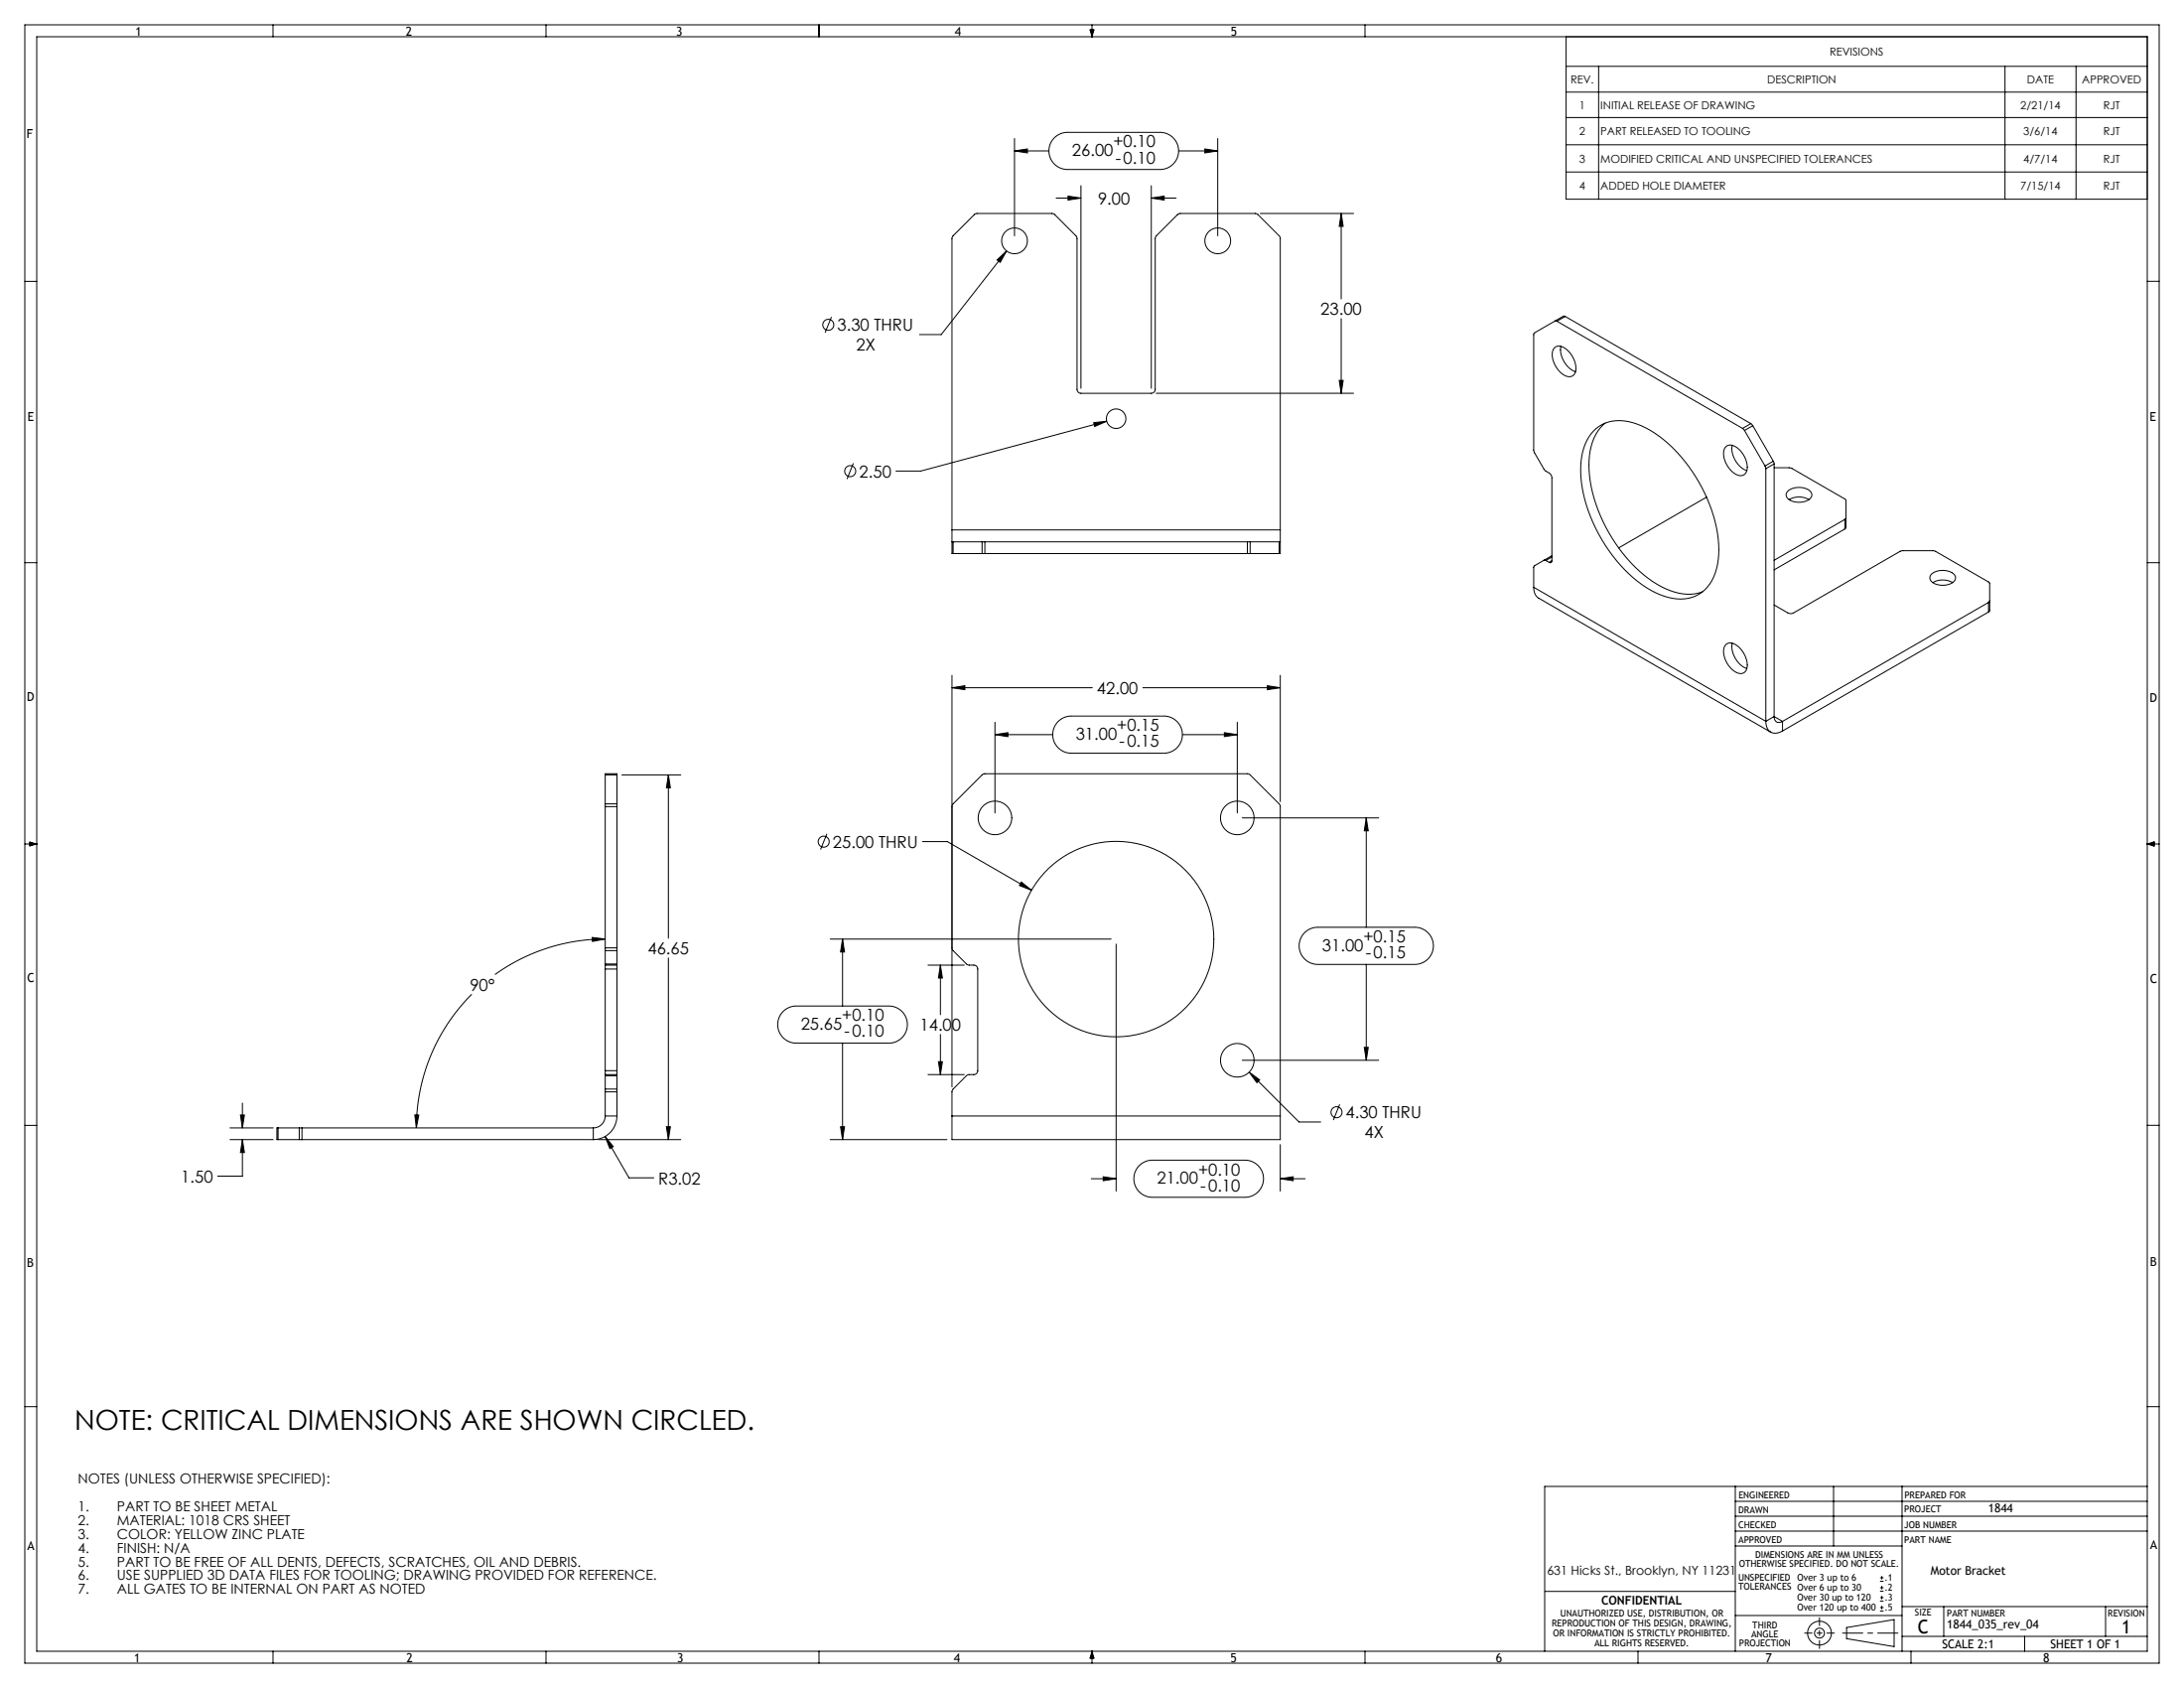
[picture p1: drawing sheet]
<svg xmlns="http://www.w3.org/2000/svg" width="559mm" height="432mm" viewBox="0 0 559 432" stroke-linecap="round" stroke-linejoin="round" font-family="sans-serif">
<g fill="none" stroke="#000" stroke-width=".25">
<path d="M6.3 6.4h546.1v419h-546.1zM9.4 9.4h540v413h-540zM69.8 6.4v3M139.7 6.4v3M209.5 6.4v3M278.9 7.6h1l-.5 1.8zM279.1 7.6l.3 1.8M279.4 6.4v3M279.7 7.6l-.3 1.8M349.2 6.4v3M400.7 9.4v41.6h148.7M400.7 17h148.7"/>
<path d="M409 17v34M513 17v34M531.2 17v34M259.6 38.6l3.3-.5v1zM259.6 35.4v24.9M259.6 38.6h8.8M269.8 35.2l1.5-1 1.5-.3h24a4.8 4.8 0 0 1 4.8 4.7 4.8 4.8 0 0 1-4.8 4.8h-23.7a4.8 4.8 0 0 1-4.4-3 4.8 4.8 0 0 1 1.1-5.2zM301.6 38.6h10M308.3 38.1l3.3 .5-3.3 .5zM311.6 35.4v24.9M400.7 30.1h148.7M400.7 37h148.7"/>
<path d="M400.7 23.6h148.7M270.2 50.7h6.4M273.3 50.2l3.3 .5-3.3 .5zM276.6 47.5v51.8M294.6 50.7l3.3-.5v1zM294.6 47.5v51.8M294.6 50.7h6.3M322.4 54.6h23.9M343.2 54.6l.5 3.3h-1zM343.2 54.6v21.9M400.7 44h148.7M6.3 72h3.1"/>
<path d="M255.1 66.5l2.4-2.3-1.6 2.9zM257.5 64.2l-16.7 21.4h-5.5M549.4 72h3M212.7 81.1l-1.6 4M342.7 97.3h1l-.5 3.3zM343.2 81.5v19.1M397.7 89a2.47 2.47 0 0 1 3.4 .7 5.8 5.8 0 0 1 1.8 5.9 2.03 2.03 0 0 1-3.2 0 5.8 5.8 0 0 1-2.2-6.3zM397.9 82.1l.5 .1M398.4 82.2l47.5 27.4M399.4 88.6a6.2 6.2 0 0 0 3.7 6.5M400.5 80.9h-.5l-7.4 4.2-.2 .4v29.7l2.7 4.9 1.5 1.1 .5 .9v21.4M400.5 80.9l-2.1 1.3"/>
<path d="M400.5 80.9l47.5 27.5M218.3 118.5l-1.6 4M279.8 108.1l3.4-.3-3.1 1.3zM283.2 107.8l-47.6 12.7h-6.4M295.8 100.6h50.5M407.7 110.3a10 10 0 0 1 11.3-1.8 32.9 32.9 0 0 1 15.7 14.9 33.9 33.9 0 0 1 4.9 19.8 11.1 11.1 0 0 1-5.7 9.2 12.6 12.6 0 0 1-11.5-1.4 39.4 39.4 0 0 1-17.5-25.9 18 18 0 0 1 2.1-14.1zM410.7 108.2a13 13 0 0 0-4.2 10.8 39.2 39.2 0 0 0 17.4 30.4 13.7 13.7 0 0 0 11.7 2M441.6 114.3a2.47 2.47 0 0 1 3.4 .7 5.8 5.8 0 0 1 1.7 5.9 2.03 2.03 0 0 1-3.1 .1 5.8 5.8 0 0 1-2.3-6.4zM443.2 113.9a6.2 6.2 0 0 0 3.8 6.5M445.9 109.6l.5 .5M446.4 110.1l5.2 9.1M448 108.4l.5 .5"/>
<path d="M448 108.4l-2.1 1.2M448.5 108.9l-2.1 1.2M448.5 108.9l5.2 9.1M451.6 119.2l.2 .7M451.8 119.9v64.6M453.7 118l.2 .7M453.7 118l-2.1 1.2M453.9 119.6l4.5 .2 13.7 7.9 .2 .4v6.8l-.3 .4M453.9 118.7l-2.1 1.2M453.9 118.7v64.6M243.6 138.6v3h.3M243.6 138.6h.3"/>
<path d="M243.6 135.6v3M243.6 135.6v-74.7l.3-.6 5.6-5.6 19.9-.1 .5 .3 5.6 5.7 .1 39a1 1 0 0 0 1 1h18a1 1 0 0 0 1-1l.1-39 5.6-5.7 .5-.3 19.8 .1 5.7 5.6 .3 .6v74.7M243.6 135.6h84M243.9 138.6h7.4M243.9 138.6v3M251.3 138.6h.7M251.3 138.6v3M252 138.6v3M252 138.6h67.2M319.2 138.6h.7M319.2 138.6v3M319.9 138.6h7.4"/>
<path d="M319.9 138.6v3M327.3 138.6h.3M327.3 138.6v3M327.6 138.6v3h-.3M327.6 135.6v3M436.6 127.2l-22.4 13M457.3 125.7a4.6 4.6 0 0 1 6.1 .3 1.72 1.72 0 0 1-1.6 2.3 4.2 4.2 0 0 1-4.7-1.2 1.21 1.21 0 0 1 .2-1.4zM457.8 127.8a5 5 0 0 1 5 0M472 132.9l-18.1 10.4M472 132.9v2.4M472 135.3l-18.1 10.5M472.3 132.5l-.3 .4"/>
<path d="M6.3 143.9h3.1M243.9 141.6h7.4M251.3 141.6h.7M252 141.6h67.2M319.2 141.6h.7M319.9 141.6h7.4M392.4 150.2a2.97 2.97 0 0 0 1.3 2.8l59.4 34.3M392.4 150.2l59.4 34.3M395 143.3l-2.5 1.6-.1 5.3M395 143.3l.5 .1M395.5 143.4l.9 .5M397.1 143.5a.43 .43 0 0 1-.2 .4 .43 .43 0 0 1-.5 0"/>
<path d="M397.1 143.5l-.7 .4M397.1 142.5l-1.6 .9M397.1 142.2l-2.1 1.1M453.9 154.8l3.7 2.1h1.1l27.5-15.9 8.4-.1 .6 .1 13.8 8 .1 7.1-.3 .5M494.3 146.8a4.7 4.7 0 0 1 5.8 .2 1.57 1.57 0 0 1-1.3 2.4 4.5 4.5 0 0 1-4.9-1 1.23 1.23 0 0 1 .4-1.6zM494.5 149a5 5 0 0 1 5.1 0M508.8 154.1l-52.7 30.4M508.8 154.1v2.5M508.8 156.6l-52.7 30.4M509.1 153.7l-.3 .4M549.4 143.9h3M243.6 175.9l3.3-.5v1z"/>
<path d="M243.6 172.8v105.2M243.6 175.9h35.9M292.4 175.9h35.2M324.3 175.4l3.3 .5-3.3 .5zM327.6 172.8v32.3M441.6 164.9a2.47 2.47 0 0 1 3.4 .7 5.8 5.8 0 0 1 1.7 5.9 2.03 2.03 0 0 1-3.1 .1 5.8 5.8 0 0 1-2.3-6.4zM443.2 164.5a6.2 6.2 0 0 0 3.8 6.5M154.9 198.2v-.3h3v.3M154.9 198.2h3M154.9 198.2v7.4M157.9 198.2v7.4M159.1 198.2h15.1"/>
<path d="M171 198.2l.5 3.3h-1zM171 198.2v41.8M254.6 187.9l3.3-.5v1zM254.6 184.7v23.3M254.6 187.9h14.8M270.7 184.6l1.6-1.1 1.5-.3h24a4.8 4.8 0 0 1 4.7 4.7 4.8 4.8 0 0 1-4.7 4.8h-23.7a4.8 4.8 0 0 1-4.4-3 4.8 4.8 0 0 1 1-5.1zM302.5 187.9h14.1M313.3 187.4l3.3 .5-3.3 .5zM316.6 184.7v23.3M451.8 184.5a2.61 2.61 0 0 0 1.3 2.8 2.61 2.61 0 0 0 3-.3M453.9 183.3a1.31 1.31 0 0 0 .7 1.4 1.31 1.31 0 0 0 1.5-.2M453.9 183.3l-2.1 1.2"/>
<path d="M453.9 183.3l2.2 1.2M456.1 184.5v2.5M6.3 215.9h3.1M7.6 215.4l1.8 .5-1.8 .5zM7.6 215.6l1.8 .3M9.4 215.9l-1.8 .3M154.9 205.6v.7M154.9 206.3h3M154.9 205.6h3M154.9 206.3v36.2M157.9 205.6v.7M157.9 206.3v36.2"/>
<path d="M211.6 213.3l-1.7 4M236 215.3h6.4l21.5 12.4M243.6 206.3l.3-.7 7.4-7.4 .6-.3h67.3l.7 .3 7.4 7.4 .3 .6v79.3M317.8 209.2h34.9M349.6 209.2l.5 3.3h-1zM349.6 209.2v28M549.4 215.9h3M549.4 215.9l1.8 .3M549.4 215.9l1.8-.6v1.2zM551.2 215.6l-1.8 .3M151.5 239.8l3.4 .4-3.3 .6zM261.3 225.6l2.6 2.1-3.1-1.2z"/>
<path d="M333.8 238.6l1.5-1 1.5-.4h25.2a4.8 4.8 0 0 1 4.8 4.8 4.8 4.8 0 0 1-4.8 4.7h-24.9a4.8 4.8 0 0 1-4.3-2.9 4.8 4.8 0 0 1 1-5.2zM120.7 254.3a48.3 48.3 0 0 0-14.2 34.2M154.9 242.5v.7M154.9 246.6v.3M154.9 246.9v1M154.9 246.9h3M154.9 242.5h3M154.9 243.2h3M154.9 243.2v3.4M154.9 247.9v26M154.9 246.6h3M154.9 247.9h3"/>
<path d="M154.9 240.2a48.3 48.3 0 0 0-28.3 9.1M157.9 242.5v.7M157.9 246.6v.3M157.9 246.9v1M157.9 243.2v3.4M157.9 247.9v26M171 245v46.5M200.4 258.7l1.2-.9 1.8-.4 24-.1a4.8 4.8 0 0 1 4.8 4.8 4.8 4.8 0 0 1-4.8 4.7h-23.7a4.8 4.8 0 0 1-4.4-2.9 4.8 4.8 0 0 1 1.1-5.2zM212.4 240.2h71.9M215.6 240.2l.5 3.3h-1zM215.6 240.2v17.1M237.4 246.9h9.3"/>
<path d="M240.6 246.9l.5 3.3h-1zM240.6 246.9v12.7M243.6 242.5l.2 .6 3.6 3.6 .5 .2h1.3a1 1 0 0 1 1 1v26a1 1 0 0 1-1 1l-1.8 .2-3.7 3.7-.1 6.7M285.6 241.5v63.2M349.6 246.7v24.5M154.9 278.6v.7M154.9 274.9v.3M154.9 273.9v1M154.9 274.9h3M154.9 275.2v3.4M154.9 279.3v6.2M154.9 279.3h3"/>
<path d="M154.9 278.6h3M154.9 275.2h3M154.9 273.9h3M157.9 278.6v.7M157.9 274.9v.3M157.9 273.9v1M157.9 275.2v3.4M157.9 279.3v6.2M215.6 266.8v24.7M237.4 274.9h9.3M240.1 271.6h1l-.5 3.3zM240.6 264.6v10.3"/>
<path d="M317.8 271.2h34.9M319.6 274.3l2.7 1.9-.7 .8zM319.6 274.3l12.8 12.7h5.5M349.1 267.9h1l-.5 3.3zM6.3 287.9h3.1M58.9 291.5h11M58.9 288.5h11M61.5 285.2h1l-.5 3.3zM62 291.5l.5 3.3h-1zM62 291.5v9.4h-6.3M62 282.2v6.3M71.1 288.5h-.2v3h.2"/>
<path d="M71.1 291.5h5.5M71.1 288.5h5.5M71.1 288.5v3M76.6 291.5h.7M76.6 288.5h.7M76.6 288.5v3M77.3 291.5h74.5M77.3 288.5h74.5M77.3 288.5v3M106.1 285.2h1.1l-.7 3.3zM151.8 288.5v3M153.1 291.5h21.1"/>
<path d="M154.8 290.7l2.1 2.6-.9 .5zM154.8 290.7l6.1 10.6h6.4M154.9 285.5a3 3 0 0 1-3.1 3M154.9 285.5h3M157.9 285.5a6 6 0 0 1-6.1 6M170.5 288.2h1l-.5 3.3zM212.4 291.5h29.9M215.1 288.2h1l-.5 3.3zM243.6 285.5v6h84v-6M243.6 285.5h84M291.5 298.2l1.5-1.1 1.5-.3h24a4.8 4.8 0 0 1 4.8 4.7 4.8 4.8 0 0 1-4.8 4.8h-23.6a4.8 4.8 0 0 1-4.4-3 4.8 4.8 0 0 1 1-5.1zM327.6 292.8v11.9"/>
<path d="M342.8 282.5l-1.6 4M549.4 287.9h3M279.2 301.5h6.4M282.3 301l3.3 .5-3.3 .5zM327.6 301.5l3.3-.5v1zM327.6 301.5h6.3M6.3 359.8h3.1M549.4 359.8h3M444 384h105.4M444 387.9h105.4M444 380.2v42.2M444 395.5h42.7"/>
<path d="M444 391.7h105.4M469.1 380.2v15.3M486.7 380.2v42.2M549.4 380.2h-154.2v42.2M395.3 407.1h48.7M444 413.3h42.7M472.5 416.3l12.1-2v6.9l-12.1-2zM481 404.5h.9M481 403.6h.9M481 407h.9M481 406.1h.9M481 409.6h.9"/>
<path d="M481 408.7h.9M481 412.1h.9M481 411.2h.9M481.5 403.2v.8M481.5 405.7v.9M481.5 408.2v.9M481.5 410.8v.9M486.7 418.6h62.7M486.7 411h62.7M497.3 411v7.6M518 418.6v3.8M538.7 411v7.6"/>
<path d="M69.8 422.4v3M139.7 422.4v3M209.5 422.4v3M279.4 422.4v3M279.4 422.4l.5 1.8h-1zM279.4 422.4l.3 1.8M279.4 422.4l-.3 1.8M349.2 422.4v3M419.1 422.4v3M488.9 422.4v3"/>
<circle cx="259.6" cy="61.6" r="3.3"/>
<circle cx="311.6" cy="61.6" r="3.3"/>
<circle cx="211.9" cy="83.1" r="1.41"/>
<circle cx="285.6" cy="107.1" r="2.5"/>
<circle cx="217.5" cy="120.5" r="1.41"/>
<circle cx="210.8" cy="215.3" r="1.41"/>
<circle cx="254.6" cy="209.2" r="4.3"/>
<circle cx="316.6" cy="209.2" r="4.3"/>
<circle cx="285.6" cy="240.2" r="25"/>
<circle cx="316.6" cy="271.2" r="4.3"/>
<circle cx="342" cy="284.5" r="1.41"/>
<circle cx="465.5" cy="417.8" r="1.27"/>
<circle cx="465.5" cy="417.8" r="3"/>
</g>
<path d="M461.7 417.8h7.6" fill="none" stroke="#000" stroke-width=".25" stroke-dasharray="15.2 1.3 1.3 1.3" stroke-dashoffset="13.3"/>
<path d="M465.5 413.8v7.9" fill="none" stroke="#000" stroke-width=".25" stroke-dasharray="15.2 1.3 1.3 1.3" stroke-dashoffset="13.2"/>
<path d="M471.4 417.8h14.2" fill="none" stroke="#000" stroke-width=".25" stroke-dasharray="15.2 1.3 1.3 1.3" stroke-dashoffset="10.1"/>
<path d="M243.6 175.9l3.3-.5v1zM324.3 175.4l3.3 .5-3.3 .5zM261.3 225.6l-.5 .9 3.1 1.2zM349.6 209.2l.5 3.3h-1zM349.1 267.9h1l-.5 3.3zM215.6 240.2l.5 3.3h-1zM215.1 288.2h1l-.5 3.3zM240.6 246.9l.5 3.3h-1zM240.1 271.6h1l-.5 3.3zM282.3 301l3.3 .5-3.3 .5zM327.6 301.5l3.3-.5v1zM313.3 187.4l3.3 .5-3.3 .5zM254.6 187.9l3.3-.5v1zM319.6 274.3l2 2.7 .7-.8zM294.6 50.7l3.3-.5v1zM273.3 50.2l3.3 .5-3.3 .5zM255.1 66.5l.8 .6 1.6-2.9zM343.2 54.6l.5 3.3h-1zM342.7 97.3h1l-.5 3.3zM259.6 38.6l3.3-.5v1zM308.3 38.1l3.3 .5-3.3 .5zM279.8 108.1l.3 1 3.1-1.3zM61.5 285.2h1l-.5 3.3zM62 291.5l.5 3.3h-1zM154.8 290.7l1.2 3.1 .9-.5zM151.5 239.8l3.4 .4-3.3 .6zM106.1 285.2h1.1l-.7 3.3zM171 198.2l.5 3.3h-1zM170.5 288.2h1l-.5 3.3z" fill="#000"/>
<text font-size="7.1" x="19.1" y="365.7">NOTE: CRITICAL DIMENSIONS ARE SHOWN CIRCLED.</text>
<g font-size="4.8">
<text x="490.7" y="417.9">C</text>
<text x="542.9" y="417.9">1</text>
</g>
<g font-size="4.2">
<text x="274.3" y="40">26.00</text>
<text x="284.9" y="37.7">+0.10</text>
<text x="285.4" y="41.8">-0.10</text>
<text x="280.9" y="52.3">9.00</text>
<text x="337.9" y="80.6">23.00</text>
<text x="214.3" y="84.6">3.30 THRU</text>
<text x="219.1" y="89.7">2X</text>
<text x="219.9" y="122.1">2.50</text>
<text x="280.7" y="177.5">42.00</text>
<text x="275.3" y="189.3">31.00</text>
<text x="285.8" y="187">+0.15</text>
<text x="286.4" y="191.1">-0.15</text>
<text x="213.1" y="216.9">25.00 THRU</text>
<text x="165.7" y="244.1">46.65</text>
<text x="338.3" y="243.3">31.00</text>
<text x="348.9" y="241">+0.15</text>
<text x="349.5" y="245.1">-0.15</text>
<text x="120.2" y="253.4">90°</text>
<text x="204.9" y="263.5">25.65</text>
<text x="215.5" y="261.2">+0.10</text>
<text x="235.3" y="263.7">14.00</text>
<text x="216" y="265.3">-0.10</text>
<text x="344.3" y="286.1">4.30 THRU</text>
<text x="349.1" y="291.2">4X</text>
<text x="46.3" y="302.5">1.50</text>
<text x="168.5" y="302.9">R3.02</text>
<text x="296" y="302.9">21.00</text>
<text x="306.6" y="300.6">+0.10</text>
<text x="307.2" y="304.7">-0.10</text>
</g>
<g font-size="3.5">
<text x="19.9" y="379.5">NOTES (UNLESS OTHERWISE SPECIFIED):</text>
<text x="19.9" y="386.6">1.</text>
<text x="29.9" y="386.6">PART TO BE SHEET METAL</text>
<text x="19.9" y="390.1">2.</text>
<text x="19.9" y="393.6">3.</text>
<text x="29.9" y="390.1">MATERIAL: 1018 CRS SHEET</text>
<text x="29.9" y="393.6">COLOR: YELLOW ZINC PLATE</text>
<text x="19.9" y="397.2">4.</text>
<text x="19.9" y="400.7">5.</text>
<text x="29.9" y="397.2">FINISH: N/A</text>
<text x="29.9" y="400.7">PART TO BE FREE OF ALL DENTS, DEFECTS, SCRATCHES, OIL AND DEBRIS.</text>
<text x="19.9" y="404.2">6.</text>
<text x="19.9" y="407.8">7.</text>
<text x="29.9" y="404.2">USE SUPPLIED 3D DATA FILES FOR TOOLING; DRAWING PROVIDED FOR REFERENCE.</text>
<text x="29.9" y="407.8">ALL GATES TO BE INTERNAL ON PART AS NOTED</text>
</g>
<g font-size="3.2">
<text x="34.6" y="9.1">1</text>
<text x="103.8" y="9.1">2</text>
<text x="173" y="9">3</text>
<text x="244.3" y="9.2">4</text>
<text x="314.9" y="9.1">5</text>
<text x="6.8" y="35.2">F</text>
<text x="7" y="107.6">E</text>
<text x="550" y="107.6">E</text>
<text x="6.9" y="179.3">D</text>
<text x="550" y="179.5">D</text>
<text x="7" y="251.3">C</text>
<text x="550.1" y="251.5">C</text>
<text x="550.1" y="324">B</text>
<text x="6.9" y="324">B</text>
<text x="7" y="396.4">A</text>
<text x="550.2" y="396.3">A</text>
<text x="395.8" y="402.8">631 Hicks St., Brooklyn, NY 11231</text>
<text x="34.4" y="425.2">1</text>
<text x="104" y="425.2">2</text>
<text x="173.3" y="425.2">3</text>
<text x="244" y="425.2">4</text>
<text x="314.9" y="425.2">5</text>
<text x="382.7" y="425.2">6</text>
<text x="451.8" y="425.2">7</text>
<text x="522.8" y="425.2">8</text>
</g>
<g font-size="3.1">
<text x="508.7" y="386.9">1844</text>
<text x="494" y="402.7">Motor Bracket</text>
<text x="409.7" y="410.5">CONFIDENTIAL</text>
<text x="498.1" y="416.6">1844_035_rev_04</text>
<text x="496.9" y="421.7">SCALE 2:1</text>
<text x="524.6" y="421.7">SHEET 1 OF 1</text>
</g>
<g font-size="2.8">
<text x="468.1" y="14.2">REVISIONS</text>
<text x="401.9" y="21.3">REV.</text>
<text x="452.2" y="21.3">DESCRIPTION</text>
<text x="518.6" y="21.3">DATE</text>
<text x="532.7" y="21.3">APPROVED</text>
<text x="404.1" y="27.9">1</text>
<text x="409.5" y="27.9">INITIAL RELEASE OF DRAWING</text>
<text x="516.9" y="27.9">2/21/14</text>
<text x="538.2" y="27.9">RJT</text>
<text x="404.1" y="34.6">2</text>
<text x="409.5" y="34.6">PART RELEASED TO TOOLING</text>
<text x="517.7" y="34.6">3/6/14</text>
<text x="538.2" y="34.6">RJT</text>
<text x="404.1" y="41.6">3</text>
<text x="409.5" y="41.6">MODIFIED CRITICAL AND UNSPECIFIED TOLERANCES</text>
<text x="517.7" y="41.6">4/7/14</text>
<text x="538.2" y="41.6">RJT</text>
<text x="404.1" y="48.5">4</text>
<text x="409.5" y="48.5">ADDED HOLE DIAMETER</text>
<text x="516.9" y="48.5">7/15/14</text>
<text x="538.2" y="48.5">RJT</text>
</g>
<g font-size="2.4">
<text x="444.8" y="383.2">ENGINEERED</text>
<text x="487.3" y="383.2">PREPARED FOR</text>
<text x="444.8" y="387">DRAWN</text>
<text x="487.3" y="386.9">PROJECT</text>
<text x="444.8" y="394.6">APPROVED</text>
<text x="444.8" y="390.8">CHECKED</text>
<text x="487.2" y="394.6">PART NAME</text>
<text x="487.2" y="390.8">JOB NUMBER</text>
<text x="444.9" y="400.9">OTHERWISE SPECIFIED. DO NOT SCALE.</text>
<text x="449.1" y="398.6">DIMENSIONS ARE IN MM UNLESS</text>
<text x="444.8" y="404.4">UNSPECIFIED</text>
<text x="444.8" y="406.7">TOLERANCES Over 6 up to 30</text>
<text x="459.9" y="404.5">Over 3 up to 6</text>
<text x="482.2" y="404.5">.1</text>
<text x="482.2" y="407">.2</text>
<text x="399.2" y="413.6">UNAUTHORIZED USE, DISTRIBUTION, OR</text>
<text x="459.9" y="409.6">Over 30 up to 120</text>
<text x="459.9" y="412.1">Over 120 up to 400</text>
<text x="482.2" y="409.6">.3</text>
<text x="482.2" y="412.1">.5</text>
<text x="490" y="413.4">SIZE</text>
<text x="498.1" y="413.4">PART NUMBER</text>
<text x="539.3" y="413.4">REVISION</text>
<text x="397.1" y="416.1">REPRODUCTION OF THIS DESIGN, DRAWING,</text>
<text x="397.4" y="418.7">OR INFORMATION IS STRICTLY PROHIBITED.</text>
<text x="448.1" y="418.9">ANGLE</text>
<text x="448.4" y="416.6">THIRD</text>
<text x="408" y="421.2">ALL RIGHTS RESERVED.</text>
<text x="445" y="421.2">PROJECTION</text>
</g>
</svg>
